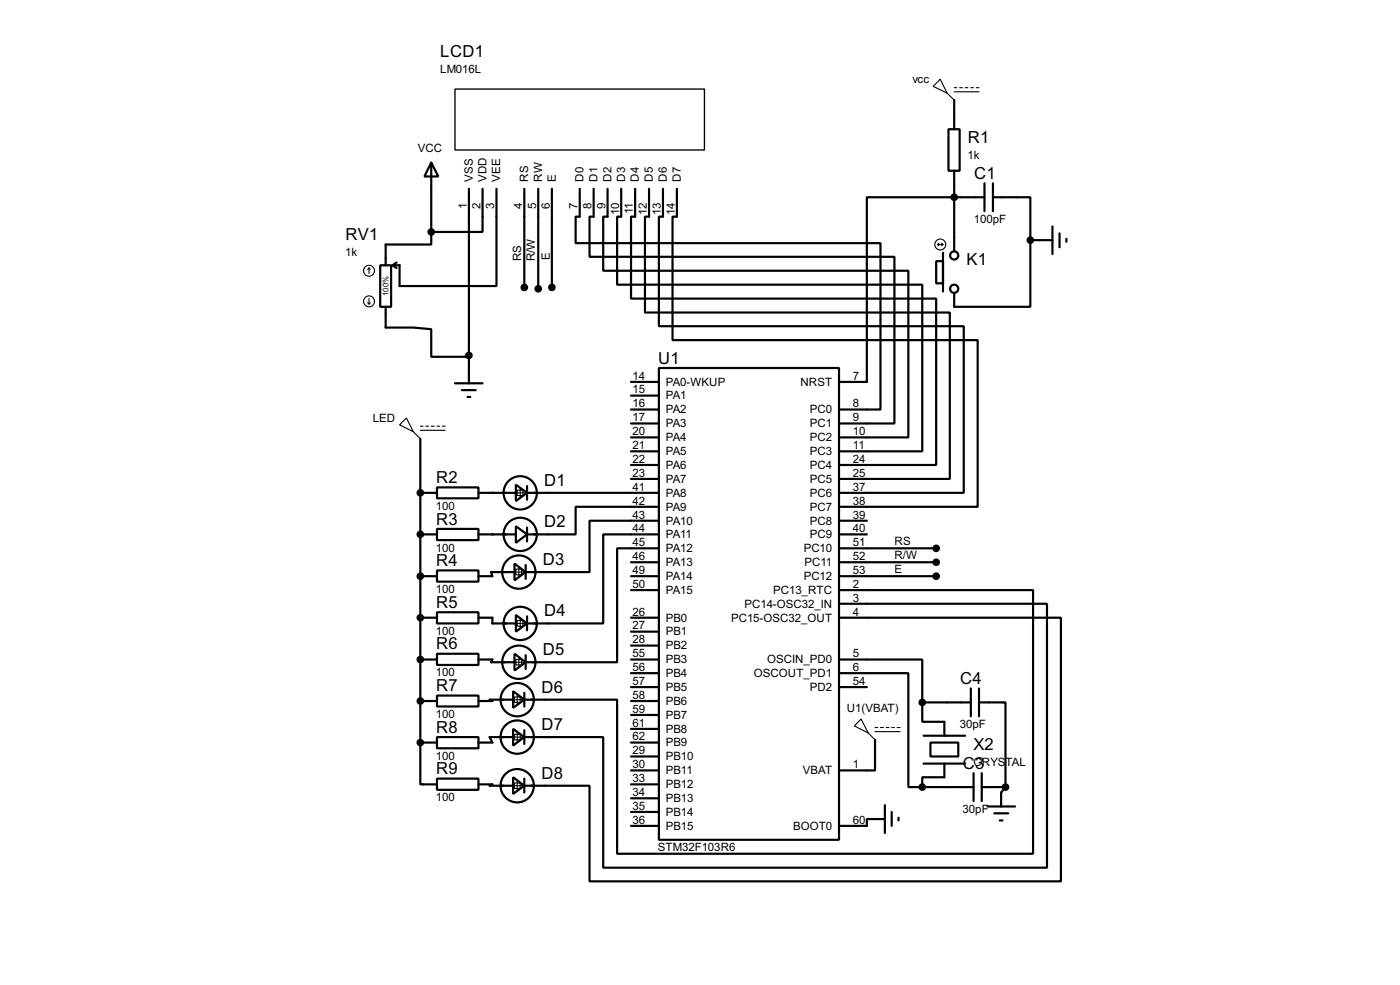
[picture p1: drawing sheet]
<svg xmlns="http://www.w3.org/2000/svg" width="256mm" height="180mm" viewBox="0 0 256 180" stroke-linecap="round" stroke-linejoin="round" font-family="sans-serif">
<g fill="none" stroke="#000" stroke-width=".4">
<path d="M174.8 18.3v5.4M79 29.8l1.3 2.5h-2.5zM79 29.8v12.7M85.9 34.6v35.6M88.4 34.6v7.9h-9.4M91 34.6v17.8h-17.8v-3.8h-1.3M96.1 34.6v18M98.6 34.6v18.3M101.1 34.6v18M106.2 34.6v5.1h-.7v4.8h55.8v30.5h-7.6M108.8 34.6v5.1h-.8v7.3h55.9v30.5h-10.2M111.3 34.6v5.1h-.8v9.9h55.9v30.5h-12.7"/>
<path d="M113.8 34.6v5.1h-.7v12.4h55.9v30.5h-15.3M116.4 34.6v5.1h-.8v15h55.9v30.4h-17.8M118.9 34.6v5.1h-.7v17.5h55.8v30.5h-20.3M121.5 34.6v5.1h-.8v20h55.9v30.5h-22.9M124 34.6v5.1h-.8v22.6h55.9v30.5h-25.4M173.8 23.7h2v7.6h-2zM174.8 31.3v14.7M180.4 36.1h-21.6v33.8h-5.1M180.4 33.6v5.1M181.9 36.1h6.9v7.9M181.9 33.6v5.1M69.7 48.6h2v7.6h-2z"/>
<path d="M70.7 56.2v3.8h5l3.3 .3v5h6.9v-.2M71.9 48.6l.8 .5M72.7 48.1l-.8 .5M79 42.5v2.3h-8.3v3.8M171.5 47.8h1.3v4.1h-1.3zM172.8 46.3v7.1M188.8 44v12.2h-14v-2.6M188.8 44h4M192.8 41.5v5M194.1 42.7v2.6M195.4 43.7v.6M83.4 70.2h5"/>
<path d="M84.6 71.4h2.6M85.7 72.7h.5M115.6 69.9h5.1M115.6 75h5.1M115.6 72.4h5.1M115.6 77.5h5.1M120.7 67.4h33v86.3h-33zM77 90.2h3.1M77 80.3v55.6M77 97.8h3.1M80.1 89.2h7.6v2h-7.6zM80.1 96.8h7.6v2.1h-7.6z"/>
<path d="M87.7 90.2h6.8M87.7 97.8h6.8M94.5 88.7l2.1 1.5-2.1 1.5zM94.5 96.3l2.1 1.5-2.1 1.6zM96.6 90.2h24.1M96.6 89v2.5M96.6 96.6v2.5M115.6 80.1h5.1M115.6 82.6h5.1M115.6 85.1h5.1M115.6 87.7h5.1M120.7 92.8h-15.2v5h-8.9"/>
<path d="M120.7 95.3h-12.7v9.4h-11.7M120.7 97.8h-10.2v16.3h-13.9M153.7 97.8h5.1M153.7 95.3h5.1M77 105.5h3.1M77 113.1h3.1M80.1 104.4h7.6v2.1h-7.6zM80.1 112.1h7.6v2h-7.6zM80.1 119.7h7.6v2h-7.6zM87.7 113.1h2.5v1h4.3M94.3 103.2l2 1.5-2 1.5zM94.3 119.7l2 1.5-2 1.5z"/>
<path d="M94.3 104.7h-4.3l.2 .8h-2.5M94.5 112.6l2.1 1.5-2.1 1.5zM96.3 103.4v2.6M96.3 119.9v2.6M96.6 112.8v2.6M115.6 102.9h5.1M115.6 105.5h5.1M115.6 113.1h5.1M115.6 115.6h5.1M115.6 118.2h5.1M115.6 108h5.1M120.7 100.4h-7.6v20.8h-16.8"/>
<path d="M153.7 108h35.6v48.3h-76.2v-28.2h-17M153.7 110.5h38.1v48.3h-81.3v-23.9h-14.4M153.7 113.1h40.7v48.2h-86.4v-17.5h-11.9M153.7 100.4h17.8M153.7 102.9h17.8M153.7 105.5h17.8M77 135.9v7.7h3.1M77 135.9h3.1M77 128.3h3.1M77 120.7h3.1M80.1 127.3h7.6v2h-7.6zM80.1 134.9h7.6v2.1h-7.6z"/>
<path d="M87.7 120.7h2.5l-.2 .5h4.3M94 126.5l2.1 1.6-2.1 1.5zM94 133.4l2.1 1.5-2.1 1.6zM94 128.1h-4.3l.5 .2h-2.5M94 134.9h-4.3l.5 1h-2.5M96.1 126.8v2.5M96.1 133.7v2.5M115.6 135.9h5.1M115.6 128.3h5.1M115.6 120.7h5.1M115.6 123.2h5.1M115.6 133.4h5.1"/>
<path d="M115.6 138.5h5.1M115.6 125.8h5.1M115.6 130.9h5.1M153.7 123.2h12.7v20.9h2.6M153.7 120.7h15.3v7.9M153.7 125.8h5.1M160.3 135.4v5.6h-6.6M169 128.6v3.5h4v2.6M169 128.6h8.9M169.2 139.8h7.6M169.2 134.7h7.6M170.5 135.9h5.1v2.6h-5.1z"/>
<path d="M173 139.8v2.5h-4v1.8M177.9 126v5.1M179.4 128.6h4.8v15.5M179.4 126v5.1M80.1 142.5h7.6v2.1h-7.6zM87.7 143.6h2.5l-.5 .2h4.3M94 142.3l2.1 1.5-2.1 1.5zM96.1 142.5v2.6M115.6 151.2h5.1M115.6 141h5.1M115.6 143.6h5.1M115.6 146.1h5.1"/>
<path d="M115.6 148.6h5.1M162.1 149.9h-3.3v1.3h-5.1M162.1 147.4v5.1M163.4 148.6v2.6M164.6 149.7v.5M169 144.1h9.4M178.4 141.5v5.1M179.9 144.1h4.3M179.9 141.5v5.1M180.9 147.6h5.1M182.2 148.9h2.5M183.2 150.2h.5"/>
<path d="M184.2 144.1l-.8 1v2.5"/>
<circle cx="174.8" cy="52.9" r=".75"/>
<circle cx="174.8" cy="46.8" r=".75"/>
<circle cx="95.3" cy="90.2" r="3.1"/>
<circle cx="95.3" cy="97.8" r="3.1"/>
<circle cx="95" cy="104.7" r="3.1"/>
<circle cx="95.3" cy="114.1" r="3.1"/>
<circle cx="94.7" cy="128.1" r="3.1"/>
<circle cx="94.7" cy="134.9" r="3.1"/>
<circle cx="95" cy="121.2" r="3.1"/>
<circle cx="94.7" cy="143.8" r="3.1"/>
</g>
<g fill="#000">
<circle cx="90.2" cy="90.2" r=".2"/>
<circle cx="90.2" cy="97.8" r=".2"/>
<circle cx="184.2" cy="144.1" r=".2"/>
</g>
<g fill="#000" stroke="#000" stroke-width=".4">
<circle cx="174.8" cy="36.1" r=".5"/>
<circle cx="79" cy="42.5" r=".5"/>
<circle cx="96" cy="52.6" r=".5"/>
<circle cx="98.6" cy="52.9" r=".5"/>
<circle cx="101.1" cy="52.6" r=".5"/>
<circle cx="188.7" cy="44" r=".5"/>
<circle cx="85.9" cy="65.1" r=".5"/>
<circle cx="77" cy="97.8" r=".5"/>
<circle cx="77" cy="90.2" r=".5"/>
<circle cx="77" cy="113.1" r=".5"/>
<circle cx="77" cy="105.5" r=".5"/>
<circle cx="171.5" cy="105.5" r=".5"/>
<circle cx="171.5" cy="102.9" r=".5"/>
<circle cx="171.5" cy="100.4" r=".5"/>
<circle cx="77" cy="128.3" r=".5"/>
<circle cx="77" cy="120.7" r=".5"/>
<circle cx="77" cy="135.9" r=".5"/>
<circle cx="168.9" cy="128.6" r=".5"/>
<circle cx="168.9" cy="144.1" r=".5"/>
<circle cx="184.2" cy="144.1" r=".5"/>
</g>
<g fill="none" stroke="#000" stroke-width=".2">
<path d="M171 15.8l1.3-1.3 1.2 2.6zM173.5 17.1l1.3 1.2M174.8 16.1h.5M174.8 16.8h4.6M175.8 16.1h.5M176.8 16.1h.5M177.9 16.1h.5M178.9 16.1h.5M67.4 55.4l.2 .3M67.6 49.1l-.2 .2M67.6 49.1l.3 .2M67.6 49.1v1"/>
<path d="M67.6 54.7v1M67.9 55.4l-.3 .3M171.8 44.8h1M171.8 44.8l.2 .2M172 44.5l-.2 .3M172.5 44.5l.3 .3M172.8 44.8l-.3 .2M73.2 77.8l1.3-1.3 1.2 2.5zM75.7 79l1.3 1.3M77 78h.5M77 78.8h4.6M78 78h.5"/>
<path d="M79 78h.6M80.1 78h.5M81.1 78h.5M94.3 90.2h2M94.8 89.7h1v1h-1zM95.3 89.2v2M94 104.7h2.1M94.3 114.1h2M94.5 104.2h1.1v1h-1.1zM94.8 113.6h1v1h-1zM95.1 103.7v2M95.3 113.1v2"/>
<path d="M93.8 128.1h2M93.8 134.9h2M94 121.2h2.1M94.3 127.6h1v1h-1zM94.3 134.4h1v1h-1zM94.5 120.7h1.1v1h-1.1zM94.8 127.1v2M94.8 133.9v2M95.1 120.2v2M156.5 132.9l1.3-1.3 1.3 2.6zM159.1 134.2l1.2 1.2M160.3 133.2h.5"/>
<path d="M160.3 133.9h4.6M161.3 133.2h.6M162.4 133.2h.5M163.4 133.2h.5M164.4 133.2h.5M93.8 143.8h2M94.3 143.3h1v1h-1zM94.8 142.8v2"/>
<circle cx="67.6" cy="49.6" r="1"/>
<circle cx="67.6" cy="55.2" r="1"/>
<circle cx="172.2" cy="44.8" r="1"/>
</g>
<path d="M83.4 16.3h45.7v11.2h-45.7z" fill="none" stroke="#000" stroke-width=".25"/>
<g font-size="3.4">
<text x="80.7" y="10.4">LCD1</text>
<text x="177.3" y="26.2">R1</text>
<text x="178.5" y="32.8">C1</text>
<text x="63.3" y="43.9">RV1</text>
<text x="177.1" y="48.6">K1</text>
<text x="120.6" y="66.6">U1</text>
<text x="79.9" y="88.4">R2</text>
<text x="99.7" y="88.9">D1</text>
<text x="79.9" y="96">R3</text>
<text x="99.7" y="96.5">D2</text>
<text x="79.9" y="103.6">R4</text>
<text x="99.5" y="103.4">D3</text>
<text x="79.9" y="111.3">R5</text>
<text x="99.7" y="112.8">D4</text>
<text x="79.9" y="118.9">R6</text>
<text x="99.5" y="119.9">D5</text>
<text x="175.9" y="125.2">C4</text>
<text x="79.9" y="126.5">R7</text>
<text x="99.2" y="126.8">D6</text>
<text x="79.9" y="134.1">R8</text>
<text x="99.2" y="133.6">D7</text>
<text x="178.4" y="137.2">X2</text>
<text x="79.9" y="141.7">R9</text>
<text x="99.2" y="142.5">D8</text>
<text x="176.4" y="140.7">C3</text>
</g>
<g font-size="2.4">
<text x="80.6" y="13.4">LM016L</text>
<text x="167.2" y="15.2">vcc</text>
<text x="76.5" y="27.9">VCC</text>
<text x="177.3" y="29.2">1k</text>
<text x="86.6" y="33.3" transform="rotate(-90 86.6 33.3)">VSS</text>
<text x="89.1" y="33.3" transform="rotate(-90 89.1 33.3)">VDD</text>
<text x="91.7" y="33.3" transform="rotate(-90 91.7 33.3)">VEE</text>
<text x="96.8" y="33.3" transform="rotate(-90 96.8 33.3)">RS</text>
<text x="99.3" y="33.3" transform="rotate(-90 99.3 33.3)">RW</text>
<text x="101.8" y="33.3" transform="rotate(-90 101.8 33.3)">E</text>
<text x="106.9" y="33.3" transform="rotate(-90 106.9 33.3)">D0</text>
<text x="109.5" y="33.3" transform="rotate(-90 109.5 33.3)">D1</text>
<text x="112" y="33.3" transform="rotate(-90 112 33.3)">D2</text>
<text x="114.5" y="33.3" transform="rotate(-90 114.5 33.3)">D3</text>
<text x="117.1" y="33.3" transform="rotate(-90 117.1 33.3)">D4</text>
<text x="119.6" y="33.3" transform="rotate(-90 119.6 33.3)">D5</text>
<text x="122.2" y="33.3" transform="rotate(-90 122.2 33.3)">D6</text>
<text x="124.7" y="33.3" transform="rotate(-90 124.7 33.3)">D7</text>
<text x="85.5" y="38.3" transform="rotate(-90 85.5 38.3)">1</text>
<text x="88" y="38.2" transform="rotate(-90 88 38.2)">2</text>
<text x="90.6" y="38.3" transform="rotate(-90 90.6 38.3)">3</text>
<text x="95.6" y="38.3" transform="rotate(-90 95.6 38.3)">4</text>
<text x="98.2" y="38.3" transform="rotate(-90 98.2 38.3)">5</text>
<text x="100.7" y="38.3" transform="rotate(-90 100.7 38.3)">6</text>
<text x="105.8" y="38.3" transform="rotate(-90 105.8 38.3)">7</text>
<text x="108.3" y="38.3" transform="rotate(-90 108.3 38.3)">8</text>
<text x="110.9" y="38.3" transform="rotate(-90 110.9 38.3)">9</text>
<text x="113.4" y="39.4" transform="rotate(-90 113.4 39.4)">10</text>
<text x="116" y="39.3" transform="rotate(-90 116 39.3)">11</text>
<text x="118.5" y="39.4" transform="rotate(-90 118.5 39.4)">12</text>
<text x="121.1" y="39.4" transform="rotate(-90 121.1 39.4)">13</text>
<text x="123.6" y="39.4" transform="rotate(-90 123.6 39.4)">14</text>
<text x="178.4" y="40.7">100pF</text>
<text x="63.3" y="46.9">1k</text>
<text x="95.5" y="47.8" transform="rotate(-90 95.5 47.8)">RS</text>
<text x="98" y="47.8" transform="rotate(-90 98 47.8)">R/W</text>
<text x="100.8" y="47.5" transform="rotate(-90 100.8 47.5)">E</text>
<text x="115.9" y="69.5">14</text>
<text x="115.9" y="72">15</text>
<text x="122" y="70.6">PA0-WKUP</text>
<text x="146.6" y="70.6">NRST</text>
<text x="156.3" y="69.5">7</text>
<text x="68.3" y="77.2">LED</text>
<text x="115.9" y="74.6">16</text>
<text x="115.9" y="77.1">17</text>
<text x="122" y="75.7">PA2</text>
<text x="122" y="73.1">PA1</text>
<text x="148.4" y="75.7">PC0</text>
<text x="156.3" y="77.1">9</text>
<text x="156.3" y="74.6">8</text>
<text x="115.9" y="79.7">20</text>
<text x="115.9" y="82.2">21</text>
<text x="122" y="78.2">PA3</text>
<text x="122" y="80.8">PA4</text>
<text x="122" y="83.3">PA5</text>
<text x="148.4" y="78.2">PC1</text>
<text x="148.4" y="80.8">PC2</text>
<text x="148.4" y="83.3">PC3</text>
<text x="156.3" y="79.7">10</text>
<text x="156.3" y="82.2">11</text>
<text x="115.9" y="84.7">22</text>
<text x="115.9" y="87.3">23</text>
<text x="115.9" y="89.8">41</text>
<text x="122" y="85.8">PA6</text>
<text x="122" y="88.4">PA7</text>
<text x="148.4" y="85.8">PC4</text>
<text x="148.4" y="88.4">PC5</text>
<text x="156.3" y="84.7">24</text>
<text x="156.3" y="87.3">25</text>
<text x="156.3" y="89.8">37</text>
<text x="79.9" y="93.3">100</text>
<text x="115.9" y="92.4">42</text>
<text x="115.9" y="94.9">43</text>
<text x="122" y="90.9">PA8</text>
<text x="122" y="93.5">PA9</text>
<text x="148.4" y="93.5">PC7</text>
<text x="148.4" y="90.9">PC6</text>
<text x="156.3" y="92.4">38</text>
<text x="156.3" y="94.9">39</text>
<text x="79.9" y="101">100</text>
<text x="115.9" y="97.4">44</text>
<text x="115.9" y="100">45</text>
<text x="122" y="96">PA10</text>
<text x="122" y="98.5">PA11</text>
<text x="122" y="101.1">PA12</text>
<text x="147.2" y="101.1">PC10</text>
<text x="148.4" y="96">PC8</text>
<text x="148.4" y="98.5">PC9</text>
<text x="156.3" y="100">51</text>
<text x="156.3" y="97.4">40</text>
<text x="163.9" y="99.8">RS</text>
<text x="115.9" y="102.5">46</text>
<text x="115.9" y="105.1">49</text>
<text x="115.9" y="107.6">50</text>
<text x="122" y="103.6">PA13</text>
<text x="122" y="106.2">PA14</text>
<text x="147.2" y="106.2">PC12</text>
<text x="147.4" y="103.6">PC11</text>
<text x="156.3" y="102.5">52</text>
<text x="156.3" y="105.1">53</text>
<text x="156.3" y="107.6">2</text>
<text x="163.9" y="102.3">R/W</text>
<text x="163.9" y="104.9">E</text>
<text x="79.9" y="108.6">100</text>
<text x="115.9" y="112.7">26</text>
<text x="122" y="113.8">PB0</text>
<text x="122" y="108.7">PA15</text>
<text x="133.9" y="113.8">PC15-OSC32_OUT</text>
<text x="136.4" y="111.2">PC14-OSC32_IN</text>
<text x="141.6" y="108.7">PC13_RTC</text>
<text x="156.3" y="110.1">3</text>
<text x="156.3" y="112.7">4</text>
<text x="79.9" y="116.2">100</text>
<text x="115.9" y="115.2">27</text>
<text x="115.9" y="117.8">28</text>
<text x="122" y="116.3">PB1</text>
<text x="122" y="118.9">PB2</text>
<text x="79.9" y="123.8">100</text>
<text x="115.9" y="120.3">55</text>
<text x="115.9" y="122.8">56</text>
<text x="115.9" y="125.4">57</text>
<text x="122" y="121.4">PB3</text>
<text x="122" y="123.9">PB4</text>
<text x="138.1" y="123.9">OSCOUT_PD1</text>
<text x="140.5" y="121.4">OSCIN_PD0</text>
<text x="156.3" y="120.3">5</text>
<text x="156.3" y="122.8">6</text>
<text x="156.3" y="125.4">54</text>
<text x="79.9" y="131.4">100</text>
<text x="115.9" y="127.9">58</text>
<text x="115.9" y="130.5">59</text>
<text x="122" y="126.5">PB5</text>
<text x="122" y="129">PB6</text>
<text x="122" y="131.6">PB7</text>
<text x="148.4" y="126.5">PD2</text>
<text x="155.1" y="130.3">U1(VBAT)</text>
<text x="115.9" y="133">61</text>
<text x="115.9" y="135.5">62</text>
<text x="122" y="134.1">PB8</text>
<text x="122" y="136.6">PB9</text>
<text x="175.9" y="133.2">30pF</text>
<text x="79.9" y="139.1">100</text>
<text x="115.9" y="138.1">29</text>
<text x="115.9" y="140.6">30</text>
<text x="115.9" y="143.2">33</text>
<text x="122" y="139.2">PB10</text>
<text x="122" y="141.7">PB11</text>
<text x="147.1" y="141.7">VBAT</text>
<text x="156.3" y="140.6">1</text>
<text x="178.3" y="140.2">CRYSTAL</text>
<text x="79.9" y="146.7">100</text>
<text x="115.9" y="145.7">34</text>
<text x="115.9" y="148.2">35</text>
<text x="122" y="144.3">PB12</text>
<text x="122" y="146.8">PB13</text>
<text x="122" y="149.3">PB14</text>
<text x="176.4" y="148.7">30pF</text>
<text x="115.9" y="150.8">36</text>
<text x="120.5" y="155.8">STM32F103R6</text>
<text x="122" y="151.9">PB15</text>
<text x="145.3" y="151.9">BOOT0</text>
<text x="156.3" y="150.8">60</text>
</g>
<text font-size="1.6" x="71.2" y="54.2" transform="rotate(-90 71.2 54.2)">100%</text>
</svg>
